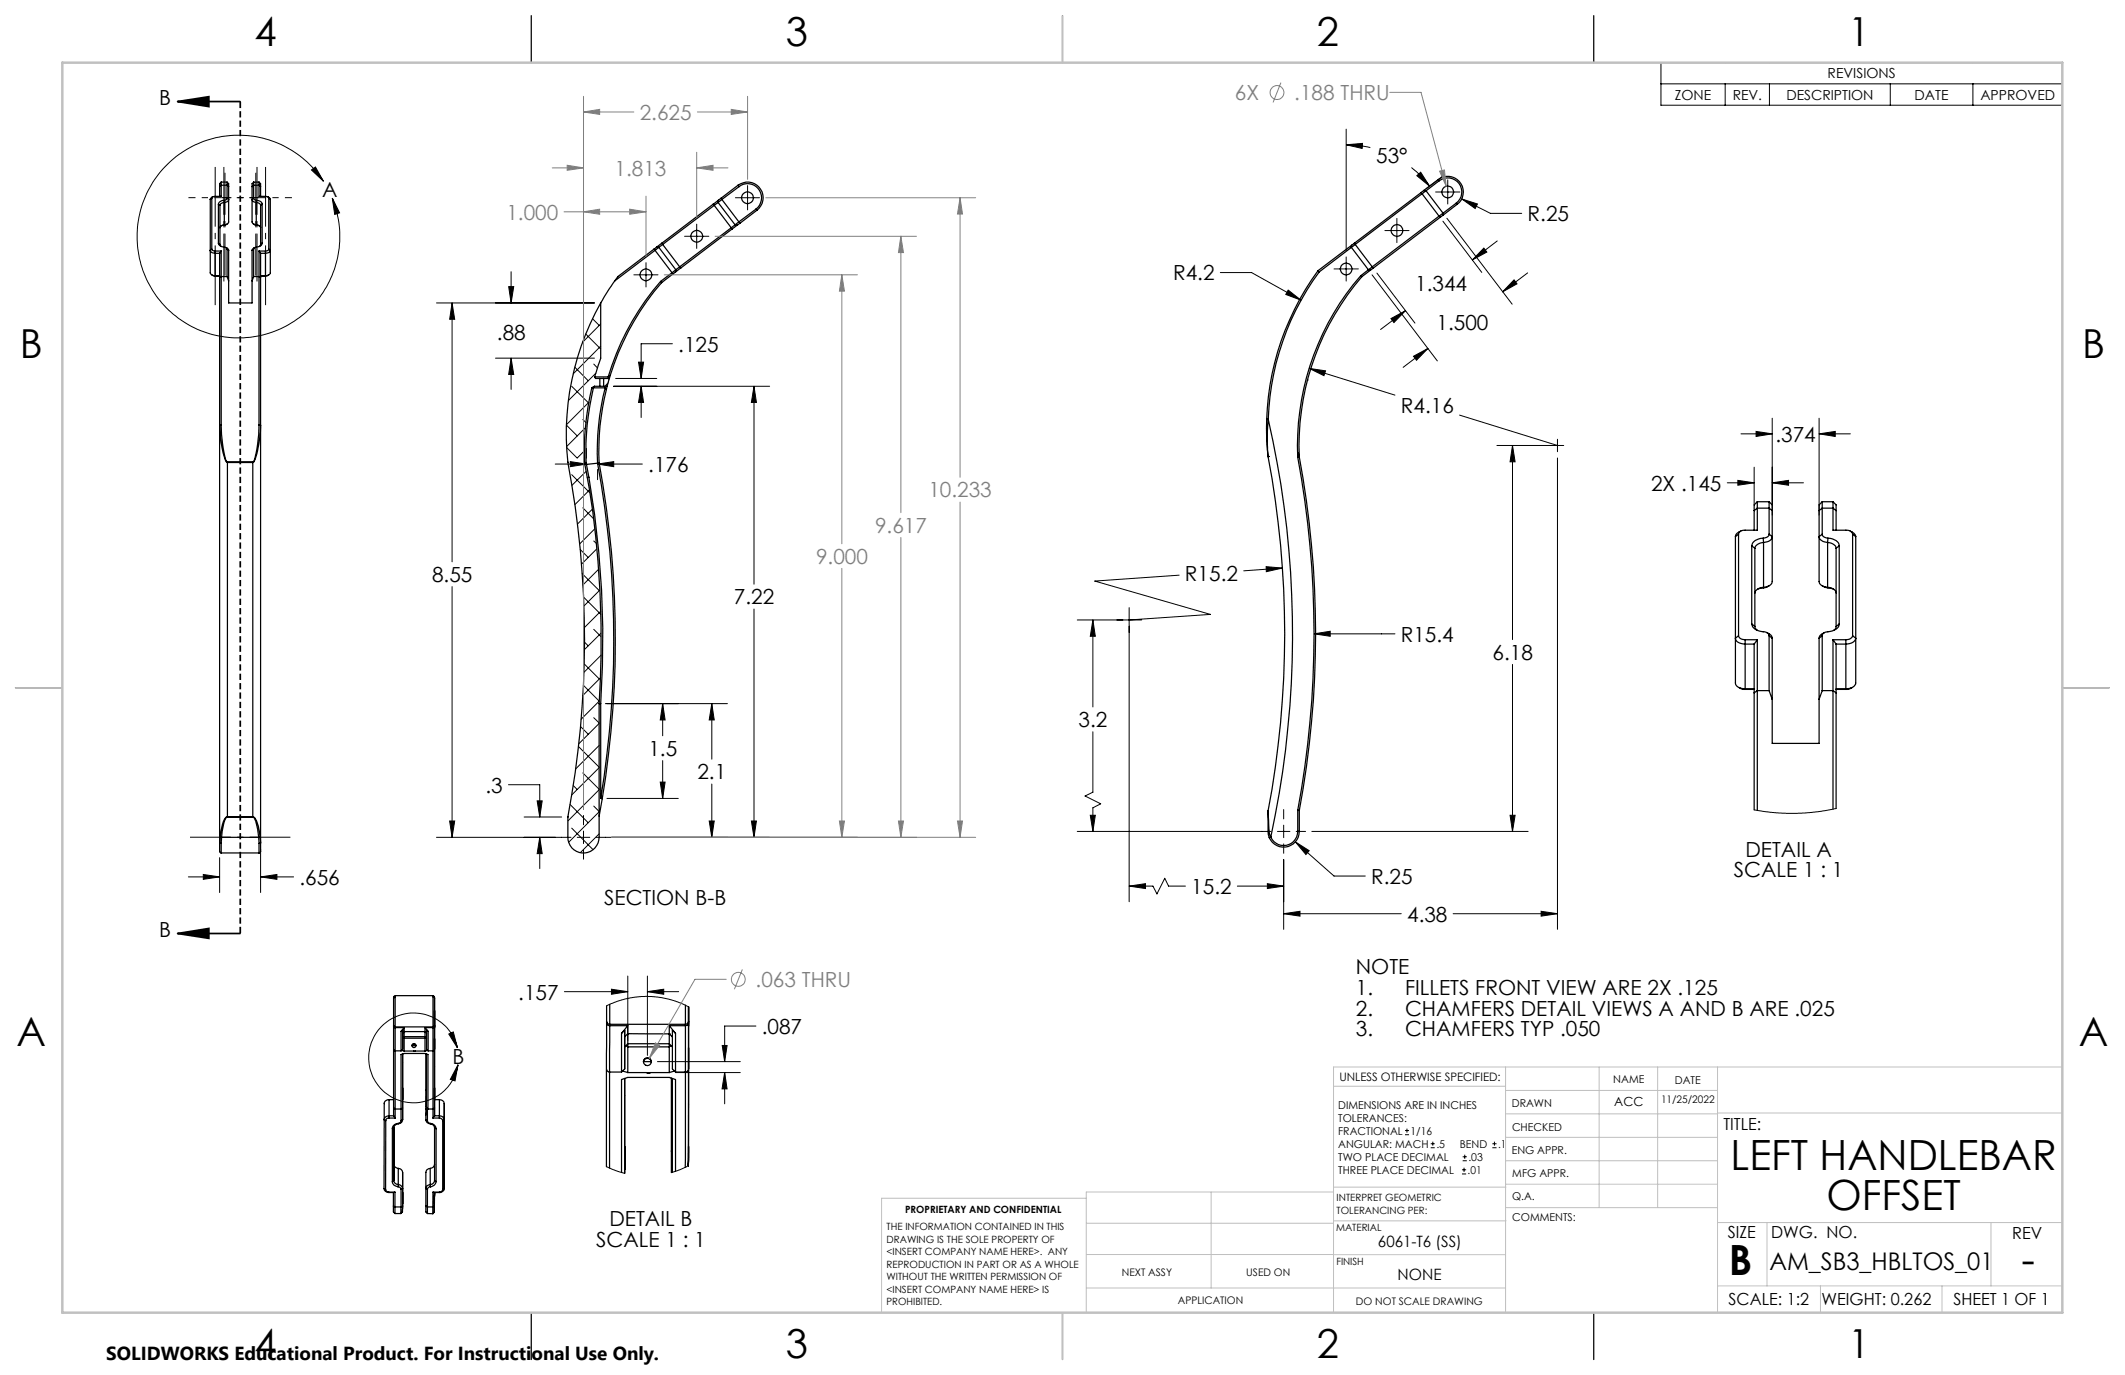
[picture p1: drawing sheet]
<svg xmlns="http://www.w3.org/2000/svg" width="432mm" height="279mm" viewBox="0 0 432 279" stroke-linecap="round" stroke-linejoin="round" font-family="sans-serif">
<g fill="none" stroke="#000" stroke-width=".25">
<path d="M108 3.2v9.5M215.9 3.2v9.5M323.8 3.2v9.5M43.3 40l-.6 .5M44.6 37.9v2M44.9 37.6v2.3h-1.3l-.5 .2-.1 .2M44.9 37v.6M44.9 37a.81 .81 0 0 0-.3 .9M44.9 37h1.2M44.9 37.6h1.2M44.9 37.6l-.3 .3M46.1 37v.6"/>
<path d="M46.1 37a.81 .81 0 0 1 .4 .9M46.1 37.6v2.7M46.1 37.6l.4 .3M46.5 37.9v7.2a.76 .76 0 0 1-.9 .6M51.2 37.9v7.2a.76 .76 0 0 0 .9 .6M51.5 37v.6M51.5 37a.81 .81 0 0 0-.3 .9M51.5 37h1.1M51.5 37.6v2.7M51.5 37.6h1.1M51.5 37.6l-.3 .3M52.6 37.6v2.3h1.3a.54 .54 0 0 1 .7 .4"/>
<path d="M52.6 37v.6M52.6 37a.81 .81 0 0 1 .4 .9M52.6 37.6l.4 .3M53 37.9v2M54.4 40l.4 .2 .1 .3M150 37.6a3.2 3.2 0 0 1 4.4 .7 3.2 3.2 0 0 1-.6 4.4M150 37.6l.2 .3M150 37.6l-3.5 2.7M150.2 37.9a2.86 2.86 0 0 1 4 .6 2.86 2.86 0 0 1-.6 4M150.2 37.9l-3.5 2.6M288.8 39.1l-13.6 10.3M288.8 39.1l.2 .3"/>
<path d="M289 39.4l-13.6 10.3M289 39.4l3.4 4.5M289.3 38.7l-.5 .4M289.3 38.7l.5 .1M289.8 38.8l-.8 .6M289.8 38.8l3.4 4.5M292.3 36.5a3.2 3.2 0 0 1 4.4 .6 3.2 3.2 0 0 1-.6 4.4M292.3 36.5l.2 .2M292.3 36.5l-3 2.2M292.5 36.7a2.86 2.86 0 0 1 4 .6 2.86 2.86 0 0 1-.6 4M292.5 36.7l-2.7 2.1M42.7 40.5v14.9a.86 .86 0 0 0 1 .6h.9"/>
<path d="M43 50.6l.3 .3 .4 .1M43 50.6l-.3 .3a.86 .86 0 0 0 1 .6h.9M43 40.3v10.3M43 40.3l-.3 .2M43.1 55.9l.6 .2M43.7 51h1.2M43.7 51v5.1M43.7 56.1h.9M44.4 49.4a1.75 1.75 0 0 0 1.6 .9l.1 .3M44.4 41.5v7.9M44.4 49.4l.3 .3M44.4 41.5l.3 .2"/>
<path d="M44.6 56.4v30M44.6 51.5v4.9M44.7 49.7l.2 .4M44.7 41.7v8M44.9 56.2v30.2M44.9 56.2h1.2M44.9 56.2l-.3 .2M44.9 51v5.2M44.9 51l-.3 .5M45.5 40.7a1.1 1.1 0 0 0-1.1 .8M45.5 45.8l-.6 .1M45.5 40.7l.1 .4"/>
<path d="M45.6 41.1a.85 .85 0 0 0-.9 .6M45.6 45.7a.85 .85 0 0 0-.9 .6M45.6 41.1v4.6M45.6 45.7l-.1 .1M45.9 50.3l.4 .3 .2 .3M46.1 45.5l-.6 .3M46.1 40.3l-.1 .3-.5 .1M46.1 40.3l.4 .2a.76 .76 0 0 1-.9 .6M46.1 56.2l.4 .9M46.1 50.6v5.6M46.1 50.6l.4 .3M46.5 57.1v4.5h4.7v-4.5"/>
<path d="M46.5 50.9v6.2M51.2 50.9v6.2M51.5 40.3l.2 .3 .4 .1M51.5 40.3l-.3 .2a.76 .76 0 0 0 .9 .6M51.5 56.2h1.1M51.5 56.2l-.3 .9M51.5 50.6v5.6M51.5 50.6l-.3 .3M51.6 45.5l.5 .3M51.8 50.3l-.4 .3-.2 .3M52.1 41.1a.85 .85 0 0 1 .9 .6M52.1 45.7a.85 .85 0 0 1 .9 .6"/>
<path d="M52.1 41.1v4.6M52.1 45.7v.1M52.1 40.7a1.02 1.02 0 0 1 1.2 .8M52.1 45.8l.6 .1M52.1 40.7v.4M52.6 56.2v30.2M52.6 56.2l.4 .2M52.6 51v5.2M52.6 51h1.3M52.6 51l.4 .5M53 56.4v30M53 49.7l-.3 .4"/>
<path d="M53 41.7v8M53 51.5v4.9M53 56.1h.9M53.3 49.4a1.22 1.22 0 0 1-1.4 .8l-.4 .4M53.3 41.5v7.9M53.3 49.4l-.3 .3M53.3 41.5l-.3 .2M53.9 51v5.1M54.6 55.9l-.7 .2M54.6 50.6a.54 .54 0 0 1-.7 .4M54.6 50.6l.3 .3a.86 .86 0 0 1-1 .6h-.9M54.6 40.3v10.3"/>
<path d="M54.6 40.3l.3 .2M54.9 40.5v14.9a.86 .86 0 0 1-1 .6h-.9M124.9 57.1l-2.8 4.5M132.9 50.6l.2 .3M132.9 50.6l-7.3 5.6-.7 .9M133.1 50.9l3.5 4.5M133.1 50.9l-8.2 6.2M133.4 50.2l-.5 .4M133.4 50.2l.5 .1M133.9 50.3l-.8 .6M133.9 50.3l3.4 4.5M134.2 57.2a52.3 52.3 0 0 0-10.6 19.4"/>
<path d="M134.2 57.2l.2 .2M134.4 57.4a52.2 52.2 0 0 0-10.4 18.9M134.5 49.4l-1.1 .8M134.5 49.4l.2 .3M134.7 49.7l-.8 .6M134.7 49.7l3.4 4.5M136.6 55.4l.1 .3M136.6 55.4l-2.4 1.8M136.7 55.7l-2.3 1.7M137.3 55.3l-.6 .4M137.3 54.8l-.7 .6M137.3 54.8v.5"/>
<path d="M138.1 54.2l-.8 .6M138.1 54.2l.2 .3M138.3 54.5l-1 .8M144.9 41.5l-10.4 7.9M144.9 41.5l.2 .2M145.1 41.7l-10.4 8M145.1 41.7l3.5 4.6M145.9 41.1l-.8 .6M145.9 41.1l3.5 4.6M146 40.7l-1.1 .8M146 40.7l-.1 .4M146.5 40.3l-.5 .4"/>
<path d="M146.5 40.3l.2 .2M146.7 40.5l-.8 .6M146.7 40.5l3.4 4.6M148.6 46.3l-10.5 7.9M148.6 46.3l.2 .2M148.8 46.5l-10.5 8M149.4 45.7l-.8 .6M149.4 45.7l.4 .1M149.8 45.8l-1 .7M150.1 45.1l-.7 .6M150.1 45.1l.3 .3M150.4 45.4l-.6 .4"/>
<path d="M153.6 42.5l.2 .2M153.6 42.5l-3.5 2.6M153.8 42.7l-3.4 2.7M267.8 55a53.9 53.9 0 0 0-10.4 30.2M267.8 55l.3 .2M268.1 55.2a53.7 53.7 0 0 0-10.4 30M274.6 50.3l-6.5 4.9M274.6 50.3l3.5 4.5M274.6 49.8v.5M274.6 49.8l-6.8 5.2M275.2 49.4l-.6 .4M275.2 49.4l.2 .3"/>
<path d="M275.4 49.7l-.8 .6M275.4 49.7l3.4 4.5M276.5 56a52.6 52.6 0 0 0-12.8 36.9M276.5 56l.2 .2M276.7 56.2a52.7 52.7 0 0 0-12.7 36.7M278.1 54.8l.4 .1M278.1 54.8l-1.6 1.2M278.5 54.9l-1.8 1.3M278.8 54.2l-.7 .6M278.8 54.2l.2 .3M279 54.5l-.5 .4M292.4 43.9l-13.6 10.3"/>
<path d="M292.4 43.9l.2 .3M292.6 44.2l-13.6 10.3M293.2 43.8l-.6 .4M293.2 43.3l-.8 .6M293.2 43.3v.5M295.9 41.3l-2.7 2M295.9 41.3l.2 .2M296.1 41.5l-2.9 2.3M120.3 78.8a56.3 56.3 0 0 0-1.5 15.6l.3-.4M120.3 78.8h.3M120.6 78.8a54.7 54.7 0 0 0-1.5 15.2M120.6 78.8h2.4"/>
<path d="M120.8 78.5h1.1M120.8 78.5l-.5 .3M120.8 78.5l-.2 .3M120.9 76.6l.1 .3h.9M120.9 76.6h2.7M121.9 78.5h.8M121.9 76.9h.8M121.9 76.9v1.6M122.1 61.6a53.1 53.1 0 0 0-5.9 36.8 194 194 0 0 1-.8 67.6v4.1a3.2 3.2 0 0 0 3.2 3.2 3.2 3.2 0 0 0 3.1-3.2v-27.1M122.1 61.6v11.2l-1.2 3.8M122.7 76.9h1.1M122.7 76.9v1.6"/>
<path d="M123 78.8a52.3 52.3 0 0 0-1.6 15.3 197.3 197.3 0 0 1 .7 68.1M123 78.8l.2 .3M123.2 79.1a49.9 49.9 0 0 0-1.5 15M123.4 78.5l-.2 .6M123.8 76.9l-.4 1.6h-.7M124 76.3l-.4 .3M124 76.3l-.2 .6M265.7 77.1v.2M44.6 86.4v84.9M44.6 86.4a20.9 20.9 0 0 0 1.4 7.5h.1M44.9 86.4a25.7 25.7 0 0 0 1 7.1l.2 .4M44.9 86.4h-.3"/>
<path d="M46.1 93.9l.1 .1M46.1 93.9h.1M46.1 93.9h5.3M46.2 94v72M46.2 94h5.2M51.4 94v72M51.4 93.9h.1M51.4 93.9v.1M51.5 93.9l-.1 .1M52.6 86.4a17.7 17.7 0 0 1-1.2 7.5M52.6 86.4h.4M53 86.4v84.9"/>
<path d="M53 86.4a17.1 17.1 0 0 1-1.4 7.5h-.1M118.9 94.4a192.8 192.8 0 0 1 2.8 48.6M119.1 94l.1 .4M119.2 94.4l.5 2.6M119.7 97a193.2 193.2 0 0 1 2.4 46M119.7 97h-.4M121.7 94.1a197.7 197.7 0 0 1 .7 68.2M121.7 94.1l-2.5 .3M257.4 85.2a43.7 43.7 0 0 0 .3 7.4v.1M257.4 85.2h.3M257.7 92.8a193 193 0 0 1 0 72M257.7 92.8h.1"/>
<path d="M257.7 85.2a195.4 195.4 0 0 1 .5 84.9M257.7 85.2l-.2 2.6 .2 5M263.7 92.9a195.5 195.5 0 0 1 0 71.7M264 92.9l-.3-.9v.9M264 92.9a195.9 195.9 0 0 1 0 71.8M352.6 109v29.8a1.72 1.72 0 0 0 2 1.2h1.8M353.3 108.5v20.7M353.3 108.5l-.7 .5M353.7 107.9l-.7 .5-.4 .6M356 110.9v15.9M356 110.9l.6 .5M356.4 103.8v3.9"/>
<path d="M356.6 111.4v15.9M357.1 103.3v4.4h-2.5a1.12 1.12 0 0 0-1.3 .8M357.1 102v1.3M357.1 102l-.7 .6v1.2M357.1 102h2.4M357.1 103.3h2.4M357.1 103.3l-.7 .5M358.3 109.4a2.13 2.13 0 0 0-2.3 1.5M358.3 119.5l-1.2 .2M358.3 109.4l.1 .8M358.4 110.2a1.71 1.71 0 0 0-1.8 1.2M358.4 119.3a1.68 1.68 0 0 0-1.8 1.2"/>
<path d="M358.4 110.2v9.1M358.4 119.3l-.1 .2M359.4 119.1l-1.1 .4M359.5 108.5a1.1 1.1 0 0 1-1.2 .9M359.5 108.5l.6 .5a1.6 1.6 0 0 1-1.7 1.2M359.5 102v1.3M359.5 102l.6 .6v1.2M359.5 103.3v5.2M359.5 103.3l.6 .5M360.1 103.8v14.3a1.6 1.6 0 0 1-1.7 1.2M369.6 103.8v14.3a1.6 1.6 0 0 0 1.8 1.2M370.3 108.5a1.09 1.09 0 0 0 1.1 .9"/>
<path d="M370.3 108.5l-.7 .5a1.69 1.69 0 0 0 1.8 1.2M370.3 102v1.3M370.3 102l-.7 .6v1.2M370.3 102h2.2M370.3 103.3v5.2M370.3 103.3h2.2M370.3 103.3l-.7 .5M370.3 119.1l1.1 .4M371.4 110.2a1.62 1.62 0 0 1 1.7 1.2M371.4 119.3a1.62 1.62 0 0 1 1.7 1.2M371.4 110.2v9.1M371.4 119.3v.2"/>
<path d="M371.4 109.4a2.05 2.05 0 0 1 2.3 1.5M371.4 119.5l1.2 .2M371.4 109.4v.8M372.5 103.3v4.4h2.6a1.19 1.19 0 0 1 1.3 .8M372.5 102v1.3M372.5 102l.6 .6v1.2M372.5 103.3l.6 .5M373.1 103.8v3.9M373.1 111.4v15.9M373.7 110.9v15.9M373.7 110.9l-.6 .5M376 107.9l.7 .5 .4 .6"/>
<path d="M376.4 108.5v20.7M376.4 108.5l.7 .5M377.1 109v29.8a1.8 1.8 0 0 1-2 1.2h-2M3.1 139.7h9.6M353.3 129.2a1.2 1.2 0 0 0 1.3 .8M353.3 129.2l-.7 .5a1.72 1.72 0 0 0 2 1.2h1.8M353.3 139.7l.6 .3 .7 .1M354.6 130h2.5M354.6 130v10.1M356 126.8a2.25 2.25 0 0 0 2.5 1.6l.7 .2 .3 .6M356 126.8l.6 .5M356.4 130.9v9.9"/>
<path d="M356.6 127.3l.1 .4 .4 .4M357.1 130v10.3M357.1 130l-.7 .9M359 128.6l.8 .4 .3 .7M359.5 129.2v11.1M359.5 129.2l.6 .5M360.1 129.7v12.4M369.6 129.7v12.4M370.3 129.2v11.1M370.3 129.2l-.7 .5M370.7 128.6l-.8 .4-.3 .7M372.5 130v10.3"/>
<path d="M372.5 130h2.6M372.5 130l.6 .9M373.1 127.3l-.1 .4-.4 .4M373.1 130.9v9.9M373.7 126.8a2.11 2.11 0 0 1-2.3 1.6 1.01 1.01 0 0 0-1.1 .8M373.7 126.8l-.6 .5M375.1 130v10.1M376.4 139.7l-.6 .3-.7 .1M376.4 129.2a1.28 1.28 0 0 1-1.3 .8M376.4 129.2l.7 .5a1.8 1.8 0 0 1-2 1.2h-2M419.1 139.7h9.5M121.7 143h.4"/>
<path d="M122.1 143v19.2M354.6 140.1h1.8M356.4 140.8v23.8M357.1 140.3v24.4M357.1 140.3h2.4M357.1 140.3l-.7 .5M359.5 140.3l.6 1.8M360.1 142.1v9h9.5v-9M370.3 140.3h2.2M370.3 140.3l-.7 1.8M372.5 140.3v24.1M372.5 140.3l.6 .5"/>
<path d="M373.1 140.8v23.5M373.1 140.1h2M44.6 171.3v1.8l.3 .2M44.6 171.3l.3 .1M44.7 170.1l-.1 1.2M44.7 170.1h.3M44.9 171.4v1.9M44.9 173.3h7.7M45 170.1l-.1 1.3M45 170.1h7.6M46.2 166l-.3 .1-.4 .5a10.2 10.2 0 0 0-.8 3.5M46.2 166h.1"/>
<path d="M46.2 166l-.4 .4-.3 .6-.5 3.1M46.2 166h5.2M51.4 166l.2 .1a4.7 4.7 0 0 1 1.1 2.9l.1 1.1M51.4 166l.3 .3 .3 .6 .6 3.2M51.4 166h.1M52.6 170.1v1.3M52.6 171.4v1.9M52.8 170.1l.2 1.2M52.8 170.1h-.2M53 171.3v1.8l-.4 .2M53 171.3l-.4 .1M122.1 162.2l.3 .1"/>
<path d="M122.4 162.3l-.7 3.6M257.7 164.8l.2 4.1M257.7 168.9l.2 1.3M257.7 168.9h.2M257.7 164.8v4.1M257.9 168.9l.3 1.2M258.2 170.1l-.3 .1M263.7 164.6l.3 .1M263.7 168.9a2.84 2.84 0 0 1-2.3 2.9 2.84 2.84 0 0 1-3.2-1.7M263.7 168.9h.3M263.7 164.6v4.3M264 168.9a3.2 3.2 0 0 1-2.5 3.2 3.2 3.2 0 0 1-3.6-1.9"/>
<path d="M264 164.7v4.2M80 208.4l.3 .3M80 208.5l.3 .3M80 208.5v4.7M80 208.4v.1M80.3 213.5l-.3-.2v11.8M80.3 202.5v6.2M80.3 202.5l-.3 .3v5.6M80.3 213.5v11.9M80.3 208.8v4.7M80.3 213.5h1.2M80.3 208.7h7.7"/>
<path d="M80.3 208.8h1.8M80.3 208.7v.1M80.4 202.3l-.3 .2-.1 .3M80.4 202.3l-.1 .2M80.4 202.3h7.5M81.5 209.6v3.9M81.6 213.4l.5 .2M81.8 209.3v3.9v-2.2l.3-.4v3M81.8 209.9v1M81.8 213.2l-.3 .3M81.8 209.3v.6M81.8 209.3l-.3 .3"/>
<path d="M81.9 210.9l.2 .1 4.4-.1M82.1 210.6h4.3M82.1 209.6h4.3M82.1 209.6h.1M82.1 209.6v1M82.1 208.8v.8M82.1 208.8l-.6 .8M82.1 209.6l-.3 .3M82.1 213.6h1.9M83.9 212.2h.4l.2 .3h-.8zM84 213.6h.4M84.4 213.6h2"/>
<path d="M86.4 210.6l.3 .4M86.4 209.6h.1M86.4 209.6v1M86.4 208.8h1.6M86.4 208.8v.8M86.4 210.6v3M86.4 208.8l.6 .8M86.4 209.6l.3 .3M86.6 214.1v7.4M86.6 214.2v10.7l.4 .5v-11.1l-.6-.2h-4.3l-.6 .2v11.1M86.9 213.4l-.5 .2M87 209.6v3.9"/>
<path d="M87 209.6l-.3-.3v3.9l.3 .3M87 213.5h1M87.9 202.3l.3 .2 .1 .3M87.9 202.3l.1 .2M88 202.5v6.2M88 202.5l.3 .3M88 213.5v11.9M88 208.8v4.7M88 208.7v.1M88.3 213.3l-.3 .2M88.3 208.5v16.6l-.3 .3M88.3 202.8v5.6"/>
<path d="M88.3 202.8v23.9M88.3 208.4l-.3 .3M88.3 208.5l-.3 .3M88.3 208.4v.1M123.2 217.3v19.8M123.3 217.3l.1 .3 .5 .2M123.3 207.5a.66 .66 0 0 0 .6 .6M123.3 204.4v3.1M123.3 207.8v.3l.6 .3M123.3 207.8l-.1 9.4M123.3 207.5v.3M123.9 217.8v19.5"/>
<path d="M123.9 217.8h2.4M123.9 204.1v4M123.9 208.4v9.4M123.9 208.1h15.4M123.9 208.4h3.7M123.9 208.1v.3M126.3 210v7.8M126.5 217.6l1.1 .3M126.9 209.3v7.9v-4.5l.7-.6v5.8M126.9 210.7v2M126.9 219.1v19.3zM126.9 217.2l-.6 .6"/>
<path d="M126.9 209.3v1.4M126.9 209.3l-.6 .7M127.2 212.5l.4 .2h8.4l.4-.2M127.5 212.1h8.5M127.6 210l8.4 .1M127.6 210h.1M127.6 210v2M127.6 217.9l4.1 .2 4.3-.2M127.6 208.4v1.6M127.6 208.4l-1.3 1.6M127.6 210l-.7 .7M130.7 215.8a.8 .8 0 0 1 .8-.7 .8 .8 0 0 1 .8 .7"/>
<path d="M130.8 215.7h1.5M136 210.1h.1M136 210.1v1.9M136 208.4h3.3M136 208.4v1.7M136 208.4l1.3 1.6M136 210.1l.6 .6M136.4 219.1v14.8M136.6 212.7l-.6-.6v5.8M136.6 219.1v19.1M137.1 217.6l-1.1 .3M137.3 210v7.8"/>
<path d="M137.3 210l-.7-.7v7.9l.7 .6M137.3 217.8h2M139.3 204.3v3.8M139.3 217.7l-.1 19.5M139.3 208.4v9.4M139.3 208.1v.3M139.9 217.4l-.2 .3-.4 .1M139.9 207.8v29.1M139.9 204.6v2.9M139.9 204.6v3.9zM139.9 204.6v32.3M139.9 207.5a.6 .6 0 0 1-.6 .6"/>
<path d="M139.9 207.8l-.2 .5-.4 .1M139.9 207.5v.3M78.1 227.5l-.1 14M78.1 227.5l.3 .2M78.4 227.7v14M79.1 227.2a.56 .56 0 0 0-.7 .5M79.1 223.4a.92 .92 0 0 0-1 .9v3.2M79.1 227.2h1.2M79.1 223.4v3.8M79.1 223.4h.9M79.7 229.3v10.8M80 226.7h-.9a.92 .92 0 0 0-1 .8"/>
<path d="M80 225.1v1.6M80 225.1l.3 .3M80 226.7l.3 .5M80 231.6v2.4zM80 239.9a.85 .85 0 0 0 .9 .8M80 236.6a.91 .91 0 0 0 .9 .8M80 229.2l-.3 .1M80 229.2v10.7M80 239.9l-.3 .2M80.3 225.4v1.8M80.3 225.4h1.2M80.9 228.3a1.15 1.15 0 0 0-1.2 1"/>
<path d="M80.9 228.3v.1M80.9 228.4a.91 .91 0 0 0-.9 .8M80.9 237.4a.91 .91 0 0 1 .9 .8v6.9M80.9 237.4v3.3M81.5 225.4l.3-.3v-10.9v13.3M81.5 227.7a.6 .6 0 0 1-.6 .6M81.5 225.4v2.3M81.8 221.1v2.3zM81.8 227.5a.85 .85 0 0 1-.9 .9M81.8 227.5l-.3 .2M86.5 226.5l.4-1.1v2.4M86.5 225.4v1.1"/>
<path d="M86.5 227.5a.85 .85 0 0 0 .9 .9M86.5 225.4h1.5M86.5 227.5l.4 .3M86.5 226.5v1M86.6 221.5h.1M86.6 221.5l-.1 3.9M86.9 227.8l.1 .3 .5 .2M87.4 228.4a.91 .91 0 0 1 .9 .8M87.4 237.4a.85 .85 0 0 0-.9 .8v6.9M87.4 237.4v3.3M87.5 228.3a1.23 1.23 0 0 1 1.1 1M87.5 228.3l-.1 .1"/>
<path d="M88 225.4v1.8M88 227.2h1.3M88.3 221.1v2.3zM88.3 226.7h1a.92 .92 0 0 1 1 .8l-.3 .3M88.3 239.9a.91 .91 0 0 1-.9 .8M88.3 236.6a.91 .91 0 0 1-.9 .8M88.3 229.2v10.7M88.3 226.7l-.3 .5M88.3 223.4h1M88.3 229.2l.3 .1M88.3 239.9l.3 .2M88.6 229.3v10.8"/>
<path d="M89.3 227.2a.68 .68 0 0 1 .7 .6M89.3 223.4a.92 .92 0 0 1 1 .9v17.2M89.3 223.4v3.8M90 227.8v13.9M90.3 231.7v2.3zM126.9 232.9v4.8zM136.4 233.9h.2M136.4 233.9v4.4M137.3 238v-18.6l-1.3-.5h-8.4l-1.3 .5v18.8M139.9 232.9v4zM78 241.5a.99 .99 0 0 0 1 .8M78 241.5l.4 .2"/>
<path d="M78.4 241.7a.68 .68 0 0 0 .6 .6M79 242.3h1.3M79 242.3h.1M79 242.3h.9M79.7 240.1a1.15 1.15 0 0 0 1.2 1.1M79.9 245.1v1.2l.4 .3M79.9 242.3v2.8M79.9 245.1l.4 .2M80.3 245.3v1.3M80.3 246.6h1.2M80.3 245.3h1.2M80.3 242.3v3"/>
<path d="M80.3 242.3h-.4M80.9 241.2l.4 .1 .2 .4M80.9 240.7a1 1 0 0 1 .9 .8l-.3 .2M80.9 240.7v.5M81.5 245.3v1.3M81.5 241.7v3.6M81.8 246.3l-.3 .3M81.8 241.8v4.5v-1.2M81.8 242.3v2.3zM81.8 245.1l-.3 .2M86.5 245.1v1.2l.4 .3M86.5 245.1l.4 .2"/>
<path d="M86.9 245.3v1.3M86.9 246.6h1M86.9 241.7v3.6M86.9 245.3h1M87.4 240.7a.91 .91 0 0 0-.9 .8l.4 .2M87.4 240.7l.1 .5M87.5 241.2l-.5 .1-.1 .4M87.9 245.3v1.3M88 242.3h1.3M88 242.3l-.1 3M88 242.3h.3M88.3 246.3l-.4 .3"/>
<path d="M88.3 245.1l-.4 .2M88.3 242.3v4v-1.2M88.3 242.3v2.3zM88.3 242.3v2.8M88.3 242.3h1M88.6 240.1a1.23 1.23 0 0 1-1.1 1.1M89.3 242.3h.1M90 241.7a.68 .68 0 0 1-.7 .6M90.3 241.5a.99 .99 0 0 1-1 .8M90.3 241.5l-.3 .2M108 266.7v9.6M215.9 266.7v9.6"/>
<path d="M323.8 266.7v9.6"/>
<circle cx="294.2" cy="39" r="1.2"/>
<circle cx="131.3" cy="55.8" r="1.18"/>
<circle cx="141.6" cy="48" r="1.19"/>
<circle cx="151.9" cy="40.2" r="1.18"/>
<circle cx="273.5" cy="54.7" r="1.2"/>
<circle cx="283.9" cy="46.8" r="1.19"/>
<circle cx="84.1" cy="212.5" r=".39"/>
<circle cx="131.5" cy="215.7" r=".8"/>
</g>
<g fill="none" stroke="#000" stroke-width=".2">
<path d="M337.5 12.7h81.6v8.7h-81.6zM337.5 17h81.6M350.6 17v4.4M359.6 17v4.4M384.1 17v4.4M400.9 17v4.4M63.3 34.5l.8-.6 1.6 2.9zM65.7 36.8a20.6 20.6 0 0 0-34.7 .2 20.6 20.6 0 0 0 14.6 31.4 20.6 20.6 0 0 0 22.6-26.3l-.7-1.8M151.9 37.7v5M273.5 29.4l3.4-.3-.1 1.1zM273.5 29.4l2.5 .2 2.4 .4M273.5 26.2v24.7"/>
<path d="M286.8 34a21.5 21.5 0 0 1 3.7 3.8M287.9 35.7l.8-.7 1.8 2.8zM291.7 39h5M293 35.9l-3.2 2.4M294.2 36.5v5M67.5 40.3l1.5 3-1 .3zM103.4 58.2h1l-.5 3.4zM103.9 55.2v6.4M128.8 55.8h4.9M131.3 53.4v4.9M139.1 48h4.9M141.6 45.5v5"/>
<path d="M149.4 40.2h4.9M248 55.4h6.3l10.1 5.6M261.8 58.9l2.6 2.1-3.1-1.2zM271.1 54.6h4.9M273.5 52.2v4.9M278.8 55.8l13.3 17.5M279.8 55.5l7.7 10.2M281.4 46.8h4.9M283.8 44.4v4.9M293.2 44.9l7.9 10.5M294 44.3l13.3 17.5M297 40.4l3.2 1.1-.4 .9z"/>
<path d="M297 40.4l5.9 3h6.3M301.5 50.4l.6 .8-2.9 1.6zM304.2 49l-5 3.8M307.7 56.9l.6 .8-3 1.6zM310.4 55.5l-5.1 3.8M88.7 61.6h32.1M91.9 61.6l.5 3.3h-1zM91.9 61.6v52.6M100.7 72.8h20.1M103.9 72.8l.5 3.3h-1zM103.9 72.8v6.3M116.2 78.5l3.4 3.4"/>
<path d="M116.8 74.6l2.7 2.8M119 67.9l3.1 3M120.4 64.8l1.4 1.3M120.7 74l.7 .8M121.1 75.8l-5.6 5.6M122.1 65.8l-3.7 3.7M122.1 70.3l-5.6 5.7M123.5 77.8l-.6 .7M123.5 76.9l.3 .2M124.7 78.5h31.7M125.1 76.9h8.4M129.8 73.6h1l-.5 3.3z"/>
<path d="M130.3 78.5l.5 3.3h-1zM130.3 78.5v6.3M136.6 69.8h-6.3v7.1M153.2 78.5l.5 3.3h-1zM153.2 78.5v40.2M266 74.9l3.3 .5-.3 .9zM266 74.9l17.5 5.4M282.6 64.7l3-1.6-2.4 2.4zM285.6 63.1l-5.1 3.9M287.2 72.4l3-1.6-2.4 2.4zM290.2 70.8l-5.1 3.8M112.8 94.3h6.4"/>
<path d="M115.1 86.4l2.2 2.2M115.1 90.9l2.2 2.2M115.9 93.8l3.3 .5-3.3 .5zM116.2 96.4l3.6 3.7M118.4 85.2l.7 .7M118.7 91.6l-1.4 1.5M119 86.9l-3.9 3.8M119.1 95.8l-2.9 2.8M119.2 91.1v2M119.7 81.7l-4.6 4.6M119.7 99.6l-2.9 3M121.4 94.3l3.3-.5v1z"/>
<path d="M121.4 95.4v2.1M121.4 94.3h9.1M296.6 84.3l19.9 6.2M304.2 90.5h13.5M307.3 90.5l.6 3.3h-1.1zM307.3 90.5v39.5M316.5 89.3v2.5M316.5 93.1v95.7M351 98.1h5.4M353.1 97.6l3.3 .5-3.3 .5zM353.8 88.2h6.3M356.4 94.9v7.6"/>
<path d="M356.8 87.7l3.3 .5-3.3 .5zM360.1 98.1l3.3-.5v1zM360.1 85v19.7M360.1 98.1h6.4M369.6 88.2l3.3-.5v1zM369.6 85v19.7M369.6 88.2h6.4M91.9 119.2v50.9M117.9 111.7l1.6 1.6M118.3 116.6l3.5 3.4M118.4 103.2l2.2 2.2M120.4 103.5l-3.1 3"/>
<path d="M120.7 109.9l.4 .5M120.8 107.5l-3 3M121.2 111.5l-3.1 3.2M121.6 115.7l-3.1 3.2M121.8 119.9l-3.2 3.3M239.6 116.9l-17.1 1.2 23.5 6.7-16.6 1.2M257.3 115.1l3.3 .3-3.3 .8zM260.6 115.4l-7.9 .6M118.5 139.2l3.2 3.3M118.6 121.3l3.5 3.5M118.7 134.9l3.1 3.1M118.8 130.5l.7 .7"/>
<path d="M120.7 127.9l1.4 1.4M122 137.8l-3.6 3.5M122.1 124.2l-3.4 3.3M122.1 128.7l-3.4 3.3M122.1 133.1l-3.5 3.5M153.2 123.8v46.3M218.9 126h13.1M222.1 126l.5 3.3h-1.1zM222.1 126v17.7M229.4 123.5v59.7M267 128.8l3.3-.5v1zM267 128.8h16.5"/>
<path d="M307.3 135v33.9M103.3 159.5h6.4v6.5M116.5 159.6l.8 .8M117.5 151.7l4.2 4.2M118 147.6l1.5 1.6M118.4 157.1l3.3 3.3M120.7 145.8l1 1.1M121.7 142.5l-3.6 3.7M121.7 147l-4.1 4.1M121.7 151.5l-4.7 4.7M121.7 156l-5.5 5.5M123 143h24.8"/>
<path d="M134.2 158.9h.9l-.4 3.3zM134.7 143l.4 3.3h-.9zM134.7 143v6.5M134.7 154.6v7.6M144.6 143l.5 3.3h-1zM144.6 143v11.3M144.6 159.3v10.8M222.1 148.7v12.3l-1.6 .7 3.2 1.6-1.6 .8v4.8M38.3 178.2h6.3M41.3 177.7l3.3 .5-3.3 .5zM44.6 174.3v7.1M53 178.2l3.3-.5v1z"/>
<path d="M53 172.5v8.9M53 178.2h6.7M88.7 170.1h27.3M91.4 166.8h1l-.5 3.3zM106.5 166h7.6M109.1 162.7h1.1l-.5 3.3zM109.7 170.1l.5 3.4h-1.1zM109.7 170.1v6.4M115.9 163.5l3.6 3.7M116.2 168.3l4.3 4.3M117.3 170.1h2.5M118.6 165.7v1.9"/>
<path d="M118.6 168.9v2.5M118.6 172.7v1.9M120.7 163.8l1 1.1M121.1 170.1h35.3M121.7 160.5l-6.3 6.3M121.7 165l-6.2 6.2M121.7 169.4l-3.8 3.8M123.3 162.2h14.5M144.1 166.8h1l-.5 3.3zM152.7 166.8h1l-.5 3.3zM218.9 168.9h39.4M221.5 165.7h1.1l-.5 3.2z"/>
<path d="M257.5 179.6l3.3 .5-3.3 .5zM259.6 168.9h2.5M260.8 164.5v1.9M260.8 167.7v2.5M260.8 171.5v1.9M260.8 174.7v14.1M263.2 171.1l2.8 1.8-.6 .7zM263.2 171.1l7.9 6.9h6.3M263.4 168.9h1.9M266.6 168.9h43.9M306.8 165.7h1.1l-.6 3.2zM373.1 164.3l-3.7 .7-4.1 .3-4.4-.1-4.5-.6"/>
<path d="M127.6 198.3v13.2M131.6 198.3v16.2M229.4 180.1l3.4-.5v1zM229.4 180.1h4.9l.8 1.5 1.6-3.1 .8 1.6h3.4M251.4 180.1h9.4M260.8 185.7l3.4-.5v1zM260.8 185.7h23.9M295.3 185.7h21.2M313.2 185.2l3.3 .5-3.3 .5zM91.2 210.1l.9-.4 .9 3.2zM93 212.9a9.1 9.1 0 0 0-14.2-5.4 9.1 9.1 0 0 0 .4 15.2 9.1 9.1 0 0 0 13.9-6.3M93.1 216.4l-.6 3.2-1-.3z"/>
<path d="M114.7 201.5h12.9M123.3 204.4l1.7-.8 2.2-.6 1.9-.4 2.6-.1 2.5 .2 1.7 .3 2.3 .8 1.7 .8M124.2 201l3.4 .5-3.4 .5zM131.6 201.5l3.3-.5v1zM131.6 201.5h6.3M133.6 215.7h16.8M137.3 217.9h13.1M146.8 212.4h.9l-.5 3.3zM147.2 217.9l.5 3.4h-1zM147.2 217.9v6.4M153.6 208.5h-6.4v7.2M123.2 237.1l2 .8 1.7 .5"/>
<path d="M139.9 236.9l-1.8 .8-1.7 .6M285.5 230.6h.8M285.5 229.7h.8M285.9 229.3v.9M290.7 233.2h.8M290.7 232.4h.8M291.1 232v.8M297.1 238.5h.8M297.1 237.7h.8M297.2 235.9h.9M297.2 235.1h.9M297.5 237.3v.8"/>
<path d="M297.6 234.6v.9M303.2 233.2h.9M303.2 232.4h.9M303.7 232v.8"/>
</g>
<g fill="none" stroke="#808080" stroke-width=".2">
<path d="M118.6 19.6v144.8M151.9 19.6v16.8M260.3 16.8l-1.6 4M282.4 18.8h6.3l5.2 19.1M112.2 34.1h6.4M115.3 33.6l3.3 .5-3.3 .5zM118.6 22.8l3.2-.6v1zM118.6 22.8h10.2M131.3 39.9v12.2M141.6 34.1l3.3-.5v1zM141.6 30.9v13.4M141.6 34.1h6.3"/>
<path d="M141.7 22.8h10.2M148.6 22.2l3.3 .6-3.3 .4zM292.5 34.8l1-.3 .4 3.4zM114.6 43h16.7M118.6 43l3.2-.5v1zM128 42.5l3.3 .5-3.3 .5zM135 55.8h39.2M145.3 48h40.9M155.6 40.2h42.7M171.1 55.8l.5 3.4h-1zM171.1 55.8v54.7M183.1 48l.5 3.3h-1z"/>
<path d="M183.1 48v56.2M195.1 40.2l.5 3.3h-1zM195.1 40.2v56.8M171.1 115.5v54.6M183.1 109.2v60.9M195.1 102v68.1M124.3 170.1h74M170.6 166.8h1l-.5 3.3zM182.6 166.8h1l-.5 3.3zM194.6 166.8h1l-.5 3.3zM147.6 199h-6.4l-9.3 16.1M150.8 197l-1.6 4"/>
<path d="M133.2 211.9l.8 .5-2.1 2.7z"/>
<circle cx="259.5" cy="18.8" r="1.41"/>
<circle cx="150" cy="199" r="1.41"/>
</g>
<path d="M36.1 20.6h12.7M36.1 20.6l6.3-1v2.1zM36.1 189.7h12.7M36.1 189.7l6.3-1v2z" fill="none" stroke="#000" stroke-width=".35"/>
<path d="M45 40.2h7.5M45.2 40.2h7.5" fill="none" stroke="#000" stroke-width=".2" stroke-dasharray="15.2 1.3 1.3 1.3" stroke-dashoffset="13.4" stroke-linecap="butt"/>
<path d="M38.6 170.1h20.4" fill="none" stroke="#000" stroke-width=".2" stroke-dasharray="15.2 1.3 1.3 1.3" stroke-dashoffset="6.9" stroke-linecap="butt"/>
<path d="M45.7 56v-20.9M52 56v-20.9" fill="none" stroke="#000" stroke-width=".2" stroke-dasharray="15.2 1.3 1.3 1.3" stroke-dashoffset="6.7" stroke-linecap="butt"/>
<path d="M45.5 33.9v23.3M52.2 57.2v-23.3" fill="none" stroke="#000" stroke-width=".2" stroke-dasharray="15.2 1.3 1.3 1.3" stroke-dashoffset="5.5" stroke-linecap="butt"/>
<path d="M45 40.2h-6.7M52.7 40.2h6.6" fill="none" stroke="#000" stroke-width=".2" stroke-dasharray="15.2 1.3 1.3 1.3" stroke-dashoffset="13.8" stroke-linecap="butt"/>
<path d="M43.7 62v-28.1M54 62v-28.1" fill="none" stroke="#000" stroke-width=".2" stroke-dasharray="15.2 1.3 1.3 1.3" stroke-dashoffset="3.1" stroke-linecap="butt"/>
<path d="M48.8 20.6v169.1" fill="none" stroke="#000" stroke-width=".35" stroke-dasharray="1.3 .6" stroke-dashoffset="-.1" stroke-linecap="butt"/>
<g fill="none" stroke="#c0c0c0" stroke-width=".2">
<path d="M305.9 216.8v49.9M324.9 216.8v28.6M336.8 216.8v28.6M349 216.8v49.9M419.1 216.8h-148.1v49.9M271 220.7h34.9M305.9 231.1h43.1M305.9 226.3h43.1M305.9 221.6h43.1M305.9 235.9h43.1M349 226.2h70.1M220.7 248.6h50.3"/>
<path d="M220.7 254.9h50.3M220.7 243.5h-41.6v23.2M246.1 242.2v19.5M271 255h34.9M271 248.1h35M271 242.2h-50.3v24.5M271 241.2h35M305.9 240.6h43.1M306 245.4h43M349 248.4h70.1M359.1 248.4v12.9M404.6 248.4v12.9"/>
<path d="M220.7 261.7h85.2M349 261.3h70.1M369.9 261.3v5.4M394.6 261.3v5.4"/>
</g>
<path d="M215.9 3.2v9.5M3.1 139.7h9.6M419.1 139.7h9.5M215.9 266.7v9.6" fill="none" stroke="#c0c0c0" stroke-width=".25"/>
<path d="M12.7 12.7h406.4v254h-406.4z" fill="none" stroke="#c0c0c0" stroke-width=".5"/>
<g fill="#000">
<path d="M36.1 20.6l6.3-1v2.1zM36.1 189.7l6.3-1v2z"/>
<path d="M41.3 177.7l3.3 .5-3.3 .5zM53 178.2l3.3-.5v1zM63.3 34.5l.8-.6 1.6 2.9zM67.5 40.3l1.5 3-1 .3zM261.8 58.9l-.5 .9 3.1 1.2zM267 128.8l3.3 .5v-1zM282.6 64.7l3-1.6-2.4 2.4zM301.5 50.4l.6 .8-2.9 1.6zM287.2 72.4l3-1.6-2.4 2.4zM307.7 56.9l.6 .8-3 1.6zM297 40.4l2.8 2 .4-.9zM263.2 171.1l2.2 2.5 .6-.7zM257.3 115.1v1.1l3.3-.8zM257.5 179.6l3.3 .5-3.3 .5zM229.4 180.1l3.4-.5v1zM222.1 126l.5 3.3h-1.1zM221.5 165.7h1.1l-.5 3.2zM266 74.9l3 1.4 .3-.9zM307.3 90.5l.6 3.3h-1.1zM306.8 165.7h1.1l-.6 3.2zM313.2 185.2l3.3 .5-3.3 .5zM260.8 185.7l3.4-.5v1zM287.9 35.7l.8-.7 1.8 2.8zM273.5 29.4l3.4-.3-.1 1.1zM353.1 97.6l3.3 .5-3.3 .5zM360.1 98.1l3.3-.5v1zM356.8 87.7l3.3 .5-3.3 .5zM369.6 88.2l3.3-.5v1zM91.4 166.8h1l-.5 3.3zM91.9 61.6l.5 3.3h-1zM103.9 72.8l.5 3.3h-1zM103.4 58.2h1l-.5 3.4zM121.4 94.3l3.3-.5v1zM115.9 93.8l3.3 .5-3.3 .5zM134.7 143l.4 3.3h-.9zM134.2 158.9h.9l-.4 3.3zM109.1 162.7h1.1l-.5 3.3zM109.7 170.1l.5 3.4h-1.1zM144.1 166.8h1l-.5 3.3zM144.6 143l.5 3.3h-1zM129.8 73.6h1l-.5 3.3zM130.3 78.5l.5 3.3h-1zM153.2 78.5l.5 3.3h-1zM152.7 166.8h1l-.5 3.3zM91.2 210.1l.9-.4 .9 3.2zM93.1 216.4l-.6 3.2-1-.3zM124.2 201l3.4 .5-3.4 .5zM131.6 201.5l3.3-.5v1zM147.2 217.9l.5 3.4h-1zM146.8 212.4h.9l-.5 3.3z"/>
</g>
<path d="M292.5 34.8l1.4 3.1-.4-3.4zM194.6 166.8h1l-.5 3.3zM195.1 40.2l.5 3.3h-1zM170.6 166.8h1l-.5 3.3zM171.1 55.8l.5 3.4h-1zM182.6 166.8h1l-.5 3.3zM183.1 48l.5 3.3h-1zM118.6 22.8l3.2-.6v1zM148.6 22.2l3.3 .6-3.3 .4zM118.6 43l3.2-.5v1zM128 42.5l3.3 .5-3.3 .5zM115.3 33.6l3.3 .5-3.3 .5zM141.6 34.1l3.3-.5v1zM133.2 211.9l-1.3 3.2 2.1-2.7z" fill="#808080"/>
<g font-size="8.5">
<text x="351.7" y="237.7">LEFT HANDLEBAR</text>
<text x="371.1" y="245.8">OFFSET</text>
<text x="351.3" y="259">B</text>
<text x="410.8" y="258.9">-</text>
</g>
<g font-size="8.1">
<text x="51.7" y="9.3">4</text>
<text x="159.7" y="9.3">3</text>
<text x="267.6" y="9.3">2</text>
<text x="375.6" y="9.3">1</text>
<text x="4" y="72.8">B</text>
<text x="423.1" y="72.8">B</text>
<text x="3.3" y="212.5">A</text>
<text x="422.4" y="212.5">A</text>
<text x="51.7" y="276">4</text>
<text x="159.7" y="276">3</text>
<text x="267.6" y="276">2</text>
<text x="375.6" y="276">1</text>
</g>
<text font-size="4.9" x="359.5" y="258">AM_SB3_HBLTOS_01</text>
<g font-size="4.2">
<text x="32.3" y="21.3">B</text>
<text x="279.6" y="33.1">53°</text>
<text x="65.4" y="40.1">A</text>
<text x="310.4" y="44.9">R.25</text>
<text x="238.4" y="57">R4.2</text>
<text x="287.6" y="59.2">1.344</text>
<text x="101" y="69.2">.88</text>
<text x="137.8" y="71.4">.125</text>
<text x="291.9" y="67.1">1.500</text>
<text x="284.6" y="83.9">R4.16</text>
<text x="360.8" y="89.8">.374</text>
<text x="131.7" y="95.9">.176</text>
<text x="335.5" y="99.7">2X .145</text>
<text x="87.8" y="118.3">8.55</text>
<text x="240.8" y="118">R15.2</text>
<text x="149.1" y="122.8">7.22</text>
<text x="284.6" y="130.4">R15.4</text>
<text x="303.3" y="134.1">6.18</text>
<text x="219.1" y="147.8">3.2</text>
<text x="131.8" y="153.6">1.5</text>
<text x="98.7" y="161.1">.3</text>
<text x="141.7" y="158.4">2.1</text>
<text x="60.8" y="179.8">.656</text>
<text x="278.6" y="179.6">R.25</text>
<text x="352.3" y="178.2">SCALE 1 : 1</text>
<text x="354.7" y="174">DETAIL A</text>
<text x="122.8" y="183.9">SECTION B-B</text>
<text x="242.1" y="181.6">15.2</text>
<text x="32.3" y="190.3">B</text>
<text x="285.9" y="187.3">4.38</text>
<text x="105.3" y="203.1">.157</text>
<text x="275.5" y="198">NOTE</text>
<text x="275.5" y="202.2">1.</text>
<text x="285.5" y="202.2">FILLETS FRONT VIEW ARE 2X .125</text>
<text x="275.5" y="206.4">2.</text>
<text x="285.5" y="206.4">CHAMFERS DETAIL VIEWS A AND B ARE .025</text>
<text x="154.8" y="210.1">.087</text>
<text x="275.5" y="210.5">3.</text>
<text x="285.5" y="210.5">CHAMFERS TYP .050</text>
<text x="92" y="216.2">B</text>
<text x="123.8" y="249.2">DETAIL B</text>
<text x="121.1" y="253.4">SCALE 1 : 1</text>
</g>
<g font-size="4.2" fill="#808080">
<text x="250.9" y="20.3">6X</text>
<text x="263" y="20.3">.188 THRU</text>
<text x="130" y="24.3">2.625</text>
<text x="124.9" y="35.7">1.813</text>
<text x="102.9" y="44.6">1.000</text>
<text x="188.6" y="101.1">10.233</text>
<text x="177.8" y="108.3">9.617</text>
<text x="165.8" y="114.6">9.000</text>
<text x="153.5" y="200.5">.063 THRU</text>
</g>
<text font-size="3.8" x="21.6" y="276.3">SOLIDWORKS Educational Product. For Instructional Use Only.</text>
<g font-size="3.4">
<text x="350.2" y="229.5">TITLE:</text>
<text x="351.1" y="251.6">SIZE</text>
<text x="359.9" y="251.6">DWG. NO.</text>
<text x="408.9" y="251.7">REV</text>
<text x="351.2" y="265.2">SCALE: 1:2</text>
<text x="370.1" y="265.3">WEIGHT: 0.262</text>
<text x="396.9" y="265.2">SHEET 1 OF 1</text>
</g>
<g font-size="3.2">
<text x="280" y="253.3">6061-T6 (SS)</text>
<text x="284" y="260.1">NONE</text>
</g>
<g font-size="2.8">
<text x="371.4" y="15.9">REVISIONS</text>
<text x="340.3" y="20.3">ZONE</text>
<text x="352.1" y="20.3">REV.</text>
<text x="363" y="20.3">DESCRIPTION</text>
<text x="389.1" y="20.3">DATE</text>
<text x="402.4" y="20.3">APPROVED</text>
</g>
<text font-size="2.5" x="328" y="224.8">ACC</text>
<text font-size="2.4" x="272.2" y="219.7">UNLESS OTHERWISE SPECIFIED:</text>
<g font-size="2.2">
<text x="327.8" y="220.1">NAME</text>
<text x="340.3" y="220.2">DATE</text>
<text x="271.9" y="225.3">DIMENSIONS ARE IN INCHES</text>
<text x="271.9" y="227.9">TOLERANCES:</text>
<text x="307.2" y="224.9">DRAWN</text>
<text x="271.9" y="230.6">FRACTIONAL</text>
<text x="271.9" y="233.2">ANGULAR: MACH</text>
<text x="286.6" y="230.6">1/16</text>
<text x="291.9" y="233.2">.5</text>
<text x="296.6" y="233.2">BEND</text>
<text x="304.4" y="233.2">.1</text>
<text x="307.3" y="229.8">CHECKED</text>
<text x="271.9" y="238.5">THREE PLACE DECIMAL</text>
<text x="271.9" y="235.9">TWO PLACE DECIMAL</text>
<text x="298.2" y="238.5">.01</text>
<text x="298.4" y="235.9">.03</text>
<text x="307.2" y="234.5">ENG APPR.</text>
<text x="307.3" y="239.2">MFG APPR.</text>
<text x="307.3" y="243.9">Q.A.</text>
<text x="307.3" y="248.1">COMMENTS:</text>
</g>
<g font-size="2.1">
<text x="337.5" y="224.2">11/25/2022</text>
<text x="227.9" y="259.2">NEXT ASSY</text>
<text x="253.3" y="259.2">USED ON</text>
<text x="239.3" y="265">APPLICATION</text>
<text x="275.5" y="265.1">DO NOT SCALE DRAWING</text>
</g>
<g font-size="2">
<text x="271.6" y="244.1">INTERPRET GEOMETRIC</text>
<text x="180.2" y="250">THE INFORMATION CONTAINED IN THIS</text>
<text x="183.9" y="246.4">PROPRIETARY AND CONFIDENTIAL</text>
<text x="271.5" y="250.2">MATERIAL</text>
<text x="271.6" y="246.6">TOLERANCING PER:</text>
<text x="180.2" y="252.5">DRAWING IS THE SOLE PROPERTY OF</text>
<text x="180.2" y="255.1">&lt;INSERT COMPANY NAME HERE&gt;. ANY</text>
<text x="180.2" y="257.6">REPRODUCTION IN PART OR AS A WHOLE</text>
<text x="271.5" y="257">FINISH</text>
<text x="180.2" y="260.1">WITHOUT THE WRITTEN PERMISSION OF</text>
<text x="180.2" y="262.6">&lt;INSERT COMPANY NAME HERE&gt; IS</text>
<text x="180.2" y="265.2">PROHIBITED.</text>
</g>
</svg>
